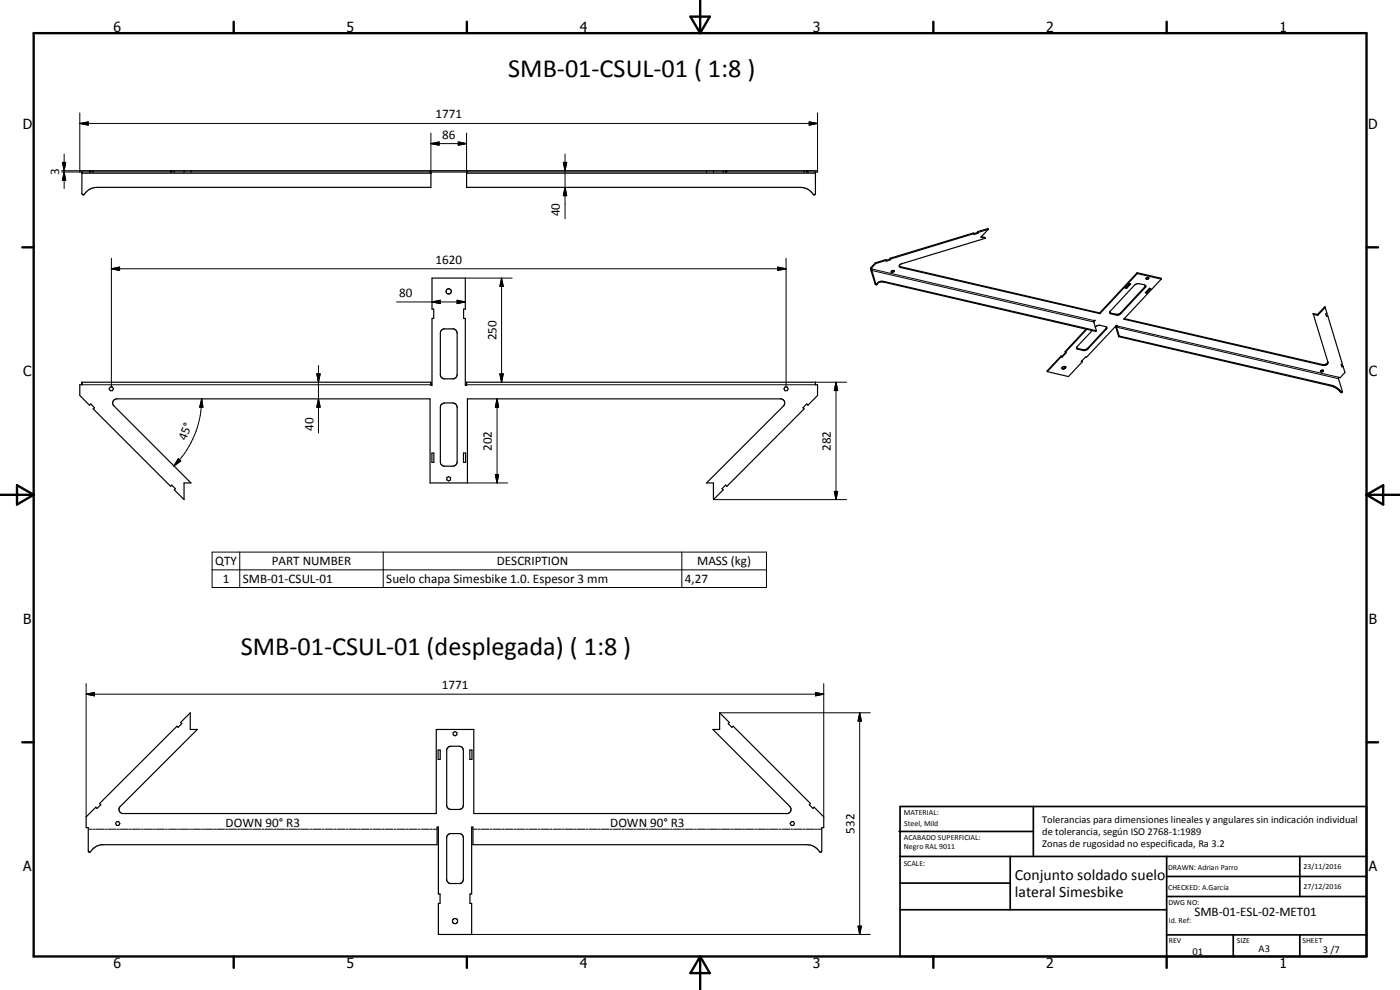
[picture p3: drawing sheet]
<svg xmlns="http://www.w3.org/2000/svg" width="420mm" height="297mm" viewBox="0 0 420 297" stroke-linecap="round" stroke-linejoin="round" font-family="sans-serif">
<g fill="none" stroke="#000" stroke-width=".35">
<path d="M23.9 51.2h221.5v.4h-221.5zM24.6 51.6v6.5l.2 .3h.4a4.5 4.5 0 0 1 3.9-2.2h100.2v-4.6M26.9 51.2v.4M27.3 51.2v.4M28 51.2v.4M51.2 51.2v.4M51.6 51.2v.4M52.3 51.2v.4M55.2 51.2v.4M57.3 51.2v.4M129.1 51.2v.4M140 51.6v4.6h100.3a4.8 4.8 0 0 1 4 2.3l.4-.4v-6.5"/>
<path d="M140.3 51.2v.4M212 51.2v.4M214.1 51.2v.4M217 51.2v.4M217.8 51.2v.4M218.1 51.2v.4M241.3 51.2v.4M242.1 51.2v.4M242.5 51.2v.4M262.7 78.9l.1 .2M262.7 78.9l-1.4 1.5v.2M262.8 79.1l-1.5 1.5"/>
<path d="M265.9 78.1l-3.1 1M265.9 78.1l-.1-.2-3.1 1M267.1 77.8l.1 .2-1.2 .4-.1-.3M267.1 77.8l-1.2 .3M269.9 79.8l60.1 14.1M292.3 70.1l-25.2 7.7M292.3 70.1l-.1-.2-25.2 7.6 .1 .3M293.4 69.8l.1 .2-1.2 .4v-.3M293.4 69.7l-1.1 .4M294.5 71l1.1 .2 .1 .3M295.7 71.5l-25 7.6a.6 .6 0 0 0-.7 .4 .6 .6 0 0 0 .3 .8l59.8 13.8M296.6 68.8l-2.2 2.4 1.3 .3"/>
<path d="M296.6 68.8l-.1-.2-3.1 .9v.3M296.6 68.8l-3.2 1M132.4 99.2l.8-.5h3l.6 .4 .3 .6 .1 12.7-.4 .9-.6 .4h-3l-1-.8v-13zM261.3 80.6l.4 .1-.1 .3 1.2 4.1 .5 .1M261.5 80.7l-.1 .6 1.3 4 .3 .2 .3-.3M263.4 84.9l.9-.5 1 .1 63.7 14.7M263.6 84.8l-.3 .4M263.6 84.8l1.5-.2 63.8 14.8 .1-.2M267.5 81.4l.3 .1M267.8 81.5l.1 .2M268.3 81.3l-.5 .2M268.3 81.2v.1"/>
<path d="M268.3 81.3v.2M268.3 81.5l.1-.3-.9 .1v.4h.4M268.3 81.5l-.4 .2M326 98.7l-6.4 6.8 .1 .2M326.2 98.8l-6.5 6.9M328.2 96.6l.8 2.6M328.3 96.2l.4-.1-.5 .5zM328.7 98.2l.4-.4 .9-.2 1.9 .4 .3 .5-6.1 6.5-.8 .2-2.1-.6v-.6l4.6-4.8M330 93.9l.1 .2M332.1 98.2l-6.1 6.6-.8 .1-2.1-.5M333 93.7l.1 .1M335.1 97.6l-9 9.6-.3-.1-1.3 1.4h.3"/>
<path d="M335.1 97.6l.2 .1-.2 .4 .8 2.7M335.1 97.6l-.2 .6 .8 2.8M337.4 95.6l59.5 13.8a1.14 1.14 0 0 0 1.6-.9M337.9 86.3h.1M338 86.3l.1 .2M338.9 85.1l.4 .1-1.2 1.3-.4-.1zM339.1 85.1l-1.1 1.2M340.5 85.5l1.2-.4 1.8 .4 .4 .5-7.8 8.4-1.1 .1-1.8-.5-.1-.5zM341.3 81.8l7.1 1.7 .1 .2M341.3 81.8v.3M341.3 81.8l-11.3 12.1M341.3 82.1l7.2 1.6"/>
<path d="M341.3 82.1l-11.2 12M343.8 85.7l-7.6 8.3-1.1 .3-2-.5M343.9 87.7h.2M343.9 83.5l.1 .1M344 83.6l.1 .2M344.1 87.7v.2M344.5 83.5l-.5 .1M344.5 83.5l.1 .2M344.6 83.7l.2-.3-.2-.2-.5 .1-.2 .3 .2 .2M344.6 83.7l-.5 .1M344.7 83.3l-.2 .2M345 86.5l.4 .1-1.3 1.3-.4-.1z"/>
<path d="M345.1 86.5l-1 1.2M348.5 83.7l-11.2 12.1 59.7 13.8a1.19 1.19 0 0 0 1.6-.8l-4.4-14.5M394.2 94.3l1.3 .3M394.2 94.3l-.1-.2 1.3 .3M395.4 94.4l.1 .2M397.7 92.2l-2.2 2.4M397.7 92.2l-.1-.2-2.2 2.4M397.7 92.2l.6 1.9h-.4l.2 .8 .4-.2M398 94.6l.4-.1 .1 .2M398.5 94.7l4.4 14.6-.4 .1 .2 .7 .4-.2M24.6 114.7h104.7v.9h.4v-20.1h.5v-2.7h-.5v-9.4h9.9v9.4h-.5v2.7h.5v20.1h.4v-.9h104.7v.7h.7v3.3l-2.9 2.9-.4-.4-1.1 1.1 .3 .4-23.2 23.2-.3-.4-1.1 1.1 .3 .4-2.9 2.9v-5h-2.1l23.2-23.1a1.28 1.28 0 0 0-.7-2.1h-94.2v25.2h-11.2v-25.2h-94.3a1.24 1.24 0 0 0-.6 2.1l23.1 23.1h-2.1v5l-2.9-2.9 .4-.4-1.1-1.1-.4 .4-23.2-23.2 .4-.4-1.1-1.1-.4 .4-3-2.9v-3.3h.7zM33.1 116.1h.6l.4 .6-.4 .5h-.6l-.3-.5z"/>
<path d="M235.6 116.1h.7l.2 .6-.2 .5h-.7l-.3-.5zM318.4 106.8l.3 .1M318.4 106.8l.1 .3M318.4 106.8l-4.2 4.5 .1 .2M318.5 107.1h.3M318.5 107.1l-4.2 4.4M318.7 106.9l.1 .2M318.8 110.2a.48 .48 0 0 1 .6-.3 .48 .48 0 0 1 .3 .6 .55 .55 0 0 1-.5 .3 .55 .55 0 0 1-.5-.4zM319.7 105.7l.3 .1-1.2 1.3M319.8 105.7l-1.1 1.2M319.8 110l-.5 .4h-.6M324.7 108.3l.1 .2"/>
<path d="M324.8 108.5l-4.1 4.5-6.4-1.5M335.7 101l63.8 14.8a7 7 0 0 1 3.1 2l.3-.2M335.9 100.8l63.8 14.8 1.8 .9 1.2 1.1h.2M335.9 100.8l-.2 .2M396.3 111.3l.4 .1M396.7 111.4v.2M397.1 111.2l-.4 .2M397.1 111.1v.1M397.1 111.2l.1 .2M397.2 111.4v-.3l-.4-.1-.5 .2v.3l.4 .1M397.2 111.4l-.5 .2M402.6 109.9l.4-.2 .1 .2"/>
<path d="M403.1 109.9l.5 1.9-1.4 1.5-.4-.1-.1 .2 1.2 4.2M129.6 135.9h.6v2.8h-.6zM132.4 121.5l1-.6h2.5l.9 .4 .3 .6 .1 16.7-.4 .9-.6 .4h-3l-1-.8v-16.9zM139.1 135.9h.6v2.8h-.6zM134.1 143.3l.6-.3 .5 .3v.7l-.5 .3-.6-.3zM136 219.8l.6-.3 .5 .3v.7l-.5 .3-.6-.3zM131.5 225h.6v2.8h-.6zM134.3 224.5l1-.6h2.5l.7 .2 .5 .6 .1 16.9-.4 .9-.6 .3h-3l-.5-.1-.5-.8v-17zM141 225h.6v2.8h-.6zM25.9 245.1l2.9-2.9 .3 .4 1.2-1.1-.4-.4 23.2-23.2 .4 .3 1.1-1.1-.4-.3 2.9-2.9v5h2.1l-23.3 23.3a1.29 1.29 0 0 0 .8 1.9h94.2v-25.2h11.3v25.2h94.2a1.28 1.28 0 0 0 .7-2.1l-23.2-23.1h2.1v-5l2.9 2.9-.3 .3 1.1 1.1 .3-.3 23.2 23.2-.3 .4 1.1 1.1 .3-.4 2.9 2.9v3.2h-.6v7l-.4 .4a5.4 5.4 0 0 0-4.1-2.3h-100.2v-5.2h-.3v20h-.6v2.9h.6v9.3h-10v-9.3h.5v-2.9h-.5v-20h-.4v5.2h-100.3a5.1 5.1 0 0 0-3.9 2.3l-.5-.4v-7h-.6zM35 246.5h.6l.4 .6-.4 .5h-.6l-.3-.5zM134.6 250.3l.5-.2h3l.9 .8 .1 13-.4 .8-.6 .4h-3l-.5-.2-.5-.8v-13z"/>
<path d="M237.5 246.5h.7l.3 .6-.3 .5h-.7l-.4-.5z"/>
<circle cx="134.7" cy="87.4" r=".79"/>
<circle cx="136.5" cy="276.4" r=".77"/>
</g>
<g fill="none" stroke="#000" stroke-width=".3">
<path d="M23.9 37l2.6-.4v.9zM23.9 37h221.5M23.9 33.9v17.3h-5.4M129.3 39.9v12.1h-104.7M140 39.9v12.1h104.7M242.9 36.6l2.5 .4-2.5 .5zM245.4 33.9v17.7M18.5 51.6h5.4M18.7 48.7h1l-.4 2.5zM19.3 51.6l.4 2.5h-1zM19.3 46.2v10.4M129.3 43.1l2.5-.5v1z"/>
<path d="M129.3 43.1h10.7M137.5 42.6l2.5 .5-2.5 .5zM169.1 48.7h1l-.5 2.5zM169.6 56.2l.5 2.5h-1zM169.6 46.2v19.4M33.4 77.5v38.6M235.9 77.5v38.6M33.4 80.6l2.5-.5v1.1zM33.4 80.6h202.5M119 90.6h20.6M129.7 90.6l2.5-.5v1zM137.2 90.1l2.4 .5-2.4 .5z"/>
<path d="M139.6 83.4h14.1M150.5 83.4l.5 2.5h-1zM150.5 83.4v31.3M233.4 80.1l2.5 .5-2.5 .6zM261.7 81.2l66.5 15.4M261.7 80.7l66.6 15.5M262.8 85l-.2 .1M265.3 84.5l-.2 .1M270.2 80l.1 .3M331.9 98.6l.1 .2M333.3 93.9l.1 .2M334.9 98.3l.2-.1 66.6 15.4"/>
<path d="M334.9 94.3l.1 .2M335.1 97.7l66.7 15.5M336.3 93.9l.1 .2M343.6 86l.1 .3M24.6 115.4h104.7M60.5 119.7l.4 2.5h-1zM60.5 119.7a28.5 28.5 0 0 1-8.3 20.1M95.1 112.2h1l-.5 2.5zM95.6 119.7l.5 2.5h-1zM95.6 109.7v20.2M140 115.4h104.7M149.2 119.7l.4 2.5h-.9z"/>
<path d="M149.2 119.7v25.2M150 112.2h1l-.5 2.5zM244.7 114.7h9.4M250.9 114.7l.5 2.5h-1zM250.9 114.7v35.2M323.4 104.6l.1 .2M325 104.9l.1 .3M326.4 104.5l.1 .2M396.9 109.4l.1 .2M399.7 115.6l-.2 .2M402.5 117.5l-.2 .1M53.5 137.6l.8 .7-2.1 1.5z"/>
<path d="M140.3 144.9h12M148.7 142.4h.9l-.4 2.5zM214.1 149.9h40M250.4 147.4h1l-.5 2.5zM63.7 165.7h166.3v10.6h-166.3zM63.7 171h166.3M72 165.7v10.6M115 165.7v10.6M204.6 165.7v10.6M25.9 208.3l2.5-.5v1zM25.9 208.3h221.3M25.9 205.1v40"/>
<path d="M216 213.9h45.2M244.8 207.8l2.4 .5-2.4 .5zM247.2 205.1v40M258 213.9l.5 2.5h-1zM258 213.9v66.5M26.5 248.8h1.2M28 248.8h.6M28.9 248.8h2.4M31.6 248.8h.6M32.5 248.8h2.4M35.2 248.8h.6M36.1 248.8h2.4"/>
<path d="M38.8 248.8h.6M39.7 248.8h2.4M42.4 248.8h.6M43.3 248.8h2.5M46 248.8h.6M46.9 248.8h2.4M49.7 248.8h.5M50.6 248.8h2.4M53.3 248.8h.6M54.2 248.8h2.4M56.9 248.8h.6M57.8 248.8h2.4"/>
<path d="M60.5 248.8h.6M61.4 248.8h2.4M64.1 248.8h.6M65 248.8h2.4M67.7 248.8h.6M68.6 248.8h2.4M71.3 248.8h.6M72.2 248.8h2.4M74.9 248.8h.6M75.8 248.8h2.5M78.6 248.8h.6M79.4 248.8h2.5"/>
<path d="M82.2 248.8h.6M83 248.8h2.5M85.8 248.8h.5M86.6 248.8h2.5M89.4 248.8h.6M90.2 248.8h2.5M93 248.8h.6M93.9 248.8h2.4M96.6 248.8h.6M97.5 248.8h2.4M100.2 248.8h.6M101.1 248.8h2.4"/>
<path d="M103.8 248.8h.6M104.7 248.8h2.4M107.4 248.8h.6M108.3 248.8h2.4M111 248.8h.6M111.9 248.8h2.4M114.6 248.8h.6M115.5 248.8h2.4M118.3 248.8h.6M119.2 248.8h2.4M121.9 248.8h.6M122.8 248.8h2.4"/>
<path d="M125.5 248.8h.6M126.4 248.8h2.4M129.1 248.8h.6M130 248.8h1.2M141.9 248.8h1.3M143.5 248.8h.5M144.3 248.8h2.5M147.1 248.8h.5M147.9 248.8h2.5M150.7 248.8h.5M151.5 248.8h2.5M154.3 248.8h.6"/>
<path d="M155.1 248.8h2.5M157.9 248.8h.6M158.8 248.8h2.4M161.5 248.8h.6M162.4 248.8h2.4M165.1 248.8h.6M166 248.8h2.4M168.7 248.8h.6M169.6 248.8h2.4M172.3 248.8h.6M173.2 248.8h2.4M175.9 248.8h.6"/>
<path d="M176.8 248.8h2.4M179.5 248.8h.6M180.4 248.8h2.4M183.2 248.8h.6M184.1 248.8h2.4M186.8 248.8h.6M187.7 248.8h2.4M190.4 248.8h.6M191.3 248.8h2.4M194 248.8h.6M194.9 248.8h2.4M197.6 248.8h.6"/>
<path d="M198.5 248.8h2.4M201.2 248.8h.6M202.1 248.8h2.4M204.8 248.8h.6M205.7 248.8h2.4M208.4 248.8h.6M209.3 248.8h2.4M212 248.8h.6M212.9 248.8h2.4M215.6 248.8h.6M216.5 248.8h2.4M219.2 248.8h.7"/>
<path d="M220.2 248.8h2.3M222.8 248.8h.7M223.8 248.8h2.3M226.5 248.8h.6M227.4 248.8h2.4M230.1 248.8h.6M231 248.8h2.4M233.7 248.8h.6M234.6 248.8h2.4M237.3 248.8h.6M238.2 248.8h2.4M240.9 248.8h.6"/>
<path d="M241.8 248.8h2.4M244.5 248.8h.6M245.4 248.8h1.2M257.5 277.9h1l-.5 2.5zM141.6 280.4h119.6"/>
</g>
<g fill="#000">
<circle cx="24.6" cy="51.6" r=".18"/>
<circle cx="129.3" cy="51.6" r=".18"/>
<circle cx="140" cy="51.6" r=".18"/>
<circle cx="244.7" cy="51.6" r=".18"/>
<circle cx="24.6" cy="114.7" r=".18"/>
<circle cx="129.3" cy="114.7" r=".18"/>
<circle cx="140" cy="114.7" r=".18"/>
<circle cx="244.7" cy="114.7" r=".18"/>
</g>
<g fill="none" stroke="#000" stroke-width=".71">
<path d="M10.1 9.9h400v277.1h-400zM70.1 6.5v3.4M140.1 6.5v3.4M207.2 5h5.8l-2.9 4.9zM210.1 0v9.9M280.1 6.5v3.4M350.1 6.5v3.4M6.7 74.2h3.4M410.1 74.2h3.5M.1 148.5h10M5.1 145.6l5 2.9-5 2.9zM410.1 148.5h10"/>
<path d="M410.1 148.5l5-2.9v5.8zM6.7 222.7h3.4M410.1 222.7h3.5M70.1 287v3.4M140.1 287v3.4M210.1 287v10M210.1 287l2.9 5h-5.8zM280.1 287v3.4M350.1 287v3.4"/>
</g>
<g fill="none" stroke="#000" stroke-width=".51">
<path d="M269.8 249.5h40.3M270.1 242h140v45h-140zM270.1 257h140M303.2 257v16M310.1 242v15M350.1 257v30M390.1 257v12M270.1 265h33.1M270.1 273h80M350.1 269h60M350.1 263h60M350.1 280.5h60"/>
<path d="M370.1 280.5v6.5M390.1 280.5v6.5"/>
</g>
<g fill="#000">
<path d="M23.9 37l2.6-.4v.9zM242.9 36.6l2.5 .4-2.5 .5zM18.7 48.7h1l-.4 2.5zM19.3 51.6l.4 2.5h-1zM129.3 43.1l2.5-.5v1zM137.5 42.6l2.5 .5-2.5 .5zM169.1 48.7h1l-.5 2.5zM169.6 56.2l.5 2.5h-1zM33.4 80.6l2.5-.5v1.1zM129.7 90.6l2.5-.5v1zM137.2 90.1l2.4 .5-2.4 .5zM150.5 83.4l.5 2.5h-1z"/>
<path d="M233.4 80.1l2.5 .5-2.5 .6zM95.1 112.2h1l-.5 2.5zM150 112.2h1l-.5 2.5zM250.9 114.7l.5 2.5h-1zM53.5 137.6l.8 .7-2.1 1.5zM60.5 119.7l.4 2.5h-1zM95.6 119.7l.5 2.5h-1zM149.2 119.7l.4 2.5h-.9zM148.7 142.4h.9l-.4 2.5zM250.4 147.4h1l-.5 2.5zM25.9 208.3l2.5-.5v1zM244.8 207.8l2.4 .5-2.4 .5z"/>
<path d="M258 213.9l.5 2.5h-1zM257.5 277.9h1l-.5 2.5z"/>
</g>
<g font-size="7.9">
<text x="152.5" y="23.2">SMB-01-CSUL-01 ( 1:8 )</text>
<text x="72.3" y="196.4">SMB-01-CSUL-01 (desplegada) ( 1:8 )</text>
</g>
<g font-size="4.7">
<text x="304.6" y="263.9">Conjunto soldado suelo</text>
<text x="304.6" y="269.3">lateral Simesbike</text>
</g>
<g font-size="4.2">
<text x="34" y="9.6">6</text>
<text x="104" y="9.6">5</text>
<text x="174" y="9.6">4</text>
<text x="244" y="9.6">3</text>
<text x="314" y="9.6">2</text>
<text x="384" y="9.6">1</text>
<text x="6.8" y="38.7">D</text>
<text x="410.6" y="38.7">D</text>
<text x="7" y="112.9">C</text>
<text x="410.8" y="112.9">C</text>
<text x="7" y="187.1">B</text>
<text x="410.8" y="187.1">B</text>
<text x="7" y="261.4">A</text>
<text x="410.8" y="261.4">A</text>
<text x="34" y="290.4">6</text>
<text x="104" y="290.4">5</text>
<text x="174" y="290.4">4</text>
<text x="244" y="290.4">3</text>
<text x="314" y="290.4">2</text>
<text x="384" y="290.4">1</text>
</g>
<g font-size="3.9">
<text x="130.7" y="35.5">1771</text>
<text x="132.7" y="41.6">86</text>
<text x="17.7" y="52.5" transform="rotate(-90 17.7 52.5)">3</text>
<text x="168.1" y="64.9" transform="rotate(-90 168.1 64.9)">40</text>
<text x="130.7" y="79.1">1620</text>
<text x="119.8" y="89.1">80</text>
<text x="149" y="102.1" transform="rotate(-90 149 102.1)">250</text>
<text x="94.1" y="129.2" transform="rotate(-90 94.1 129.2)">40</text>
<text x="55.7" y="132.4" transform="rotate(-68 55.7 132.4)">45°</text>
<text x="147.6" y="135.3" transform="rotate(-90 147.6 135.3)">202</text>
<text x="249.3" y="135.3" transform="rotate(-90 249.3 135.3)">282</text>
<text x="64.6" y="169.6">QTY</text>
<text x="81.6" y="169.6">PART NUMBER</text>
<text x="149.1" y="169.6">DESCRIPTION</text>
<text x="209.2" y="169.7">MASS (kg)</text>
<text x="66.9" y="174.9">1</text>
<text x="72.9" y="174.9">SMB-01-CSUL-01</text>
<text x="115.9" y="175">Suelo chapa Simesbike 1.0. Espesor 3 mm</text>
<text x="205.6" y="174.9">4,27</text>
<text x="132.6" y="206.8">1771</text>
<text x="67.7" y="248">DOWN 90° R3</text>
<text x="183.1" y="248">DOWN 90° R3</text>
<text x="256.4" y="250.1" transform="rotate(-90 256.4 250.1)">532</text>
<text x="358.5" y="275">SMB-01-ESL-02-MET01</text>
</g>
<g font-size="3.1">
<text x="312.7" y="246.8">Tolerancias para dimensiones lineales y angulares sin indicación individual</text>
<text x="312.7" y="250.4">de tolerancia, según ISO 2768-1:1989</text>
<text x="312.7" y="254">Zonas de rugosidad no especificada, Ra 3.2</text>
<text x="357.9" y="286.4">01</text>
<text x="377.7" y="285.6">A3</text>
<text x="397" y="285.9">3 /7</text>
</g>
<g font-size="2.4">
<text x="271.2" y="244.4">MATERIAL:</text>
<text x="271.3" y="252">ACABADO SUPERFICIAL:</text>
<text x="271.4" y="247.9">Steel, Mild</text>
<text x="271.3" y="254.6">Negro RAL 9011</text>
<text x="271.2" y="259.7">SCALE:</text>
<text x="350.6" y="261">DRAWN: Adrian Parro</text>
<text x="391.2" y="260.6">23/11/2016</text>
<text x="350.6" y="267.1">CHECKED: A.García</text>
<text x="391.2" y="266.7">27/12/2016</text>
<text x="350.6" y="271.4">DWG NO:</text>
<text x="350.8" y="276.9">Id. Ref:</text>
<text x="350.8" y="282.8">REV</text>
<text x="371.2" y="282.9">SIZE</text>
<text x="390.9" y="282.9">SHEET</text>
</g>
</svg>
